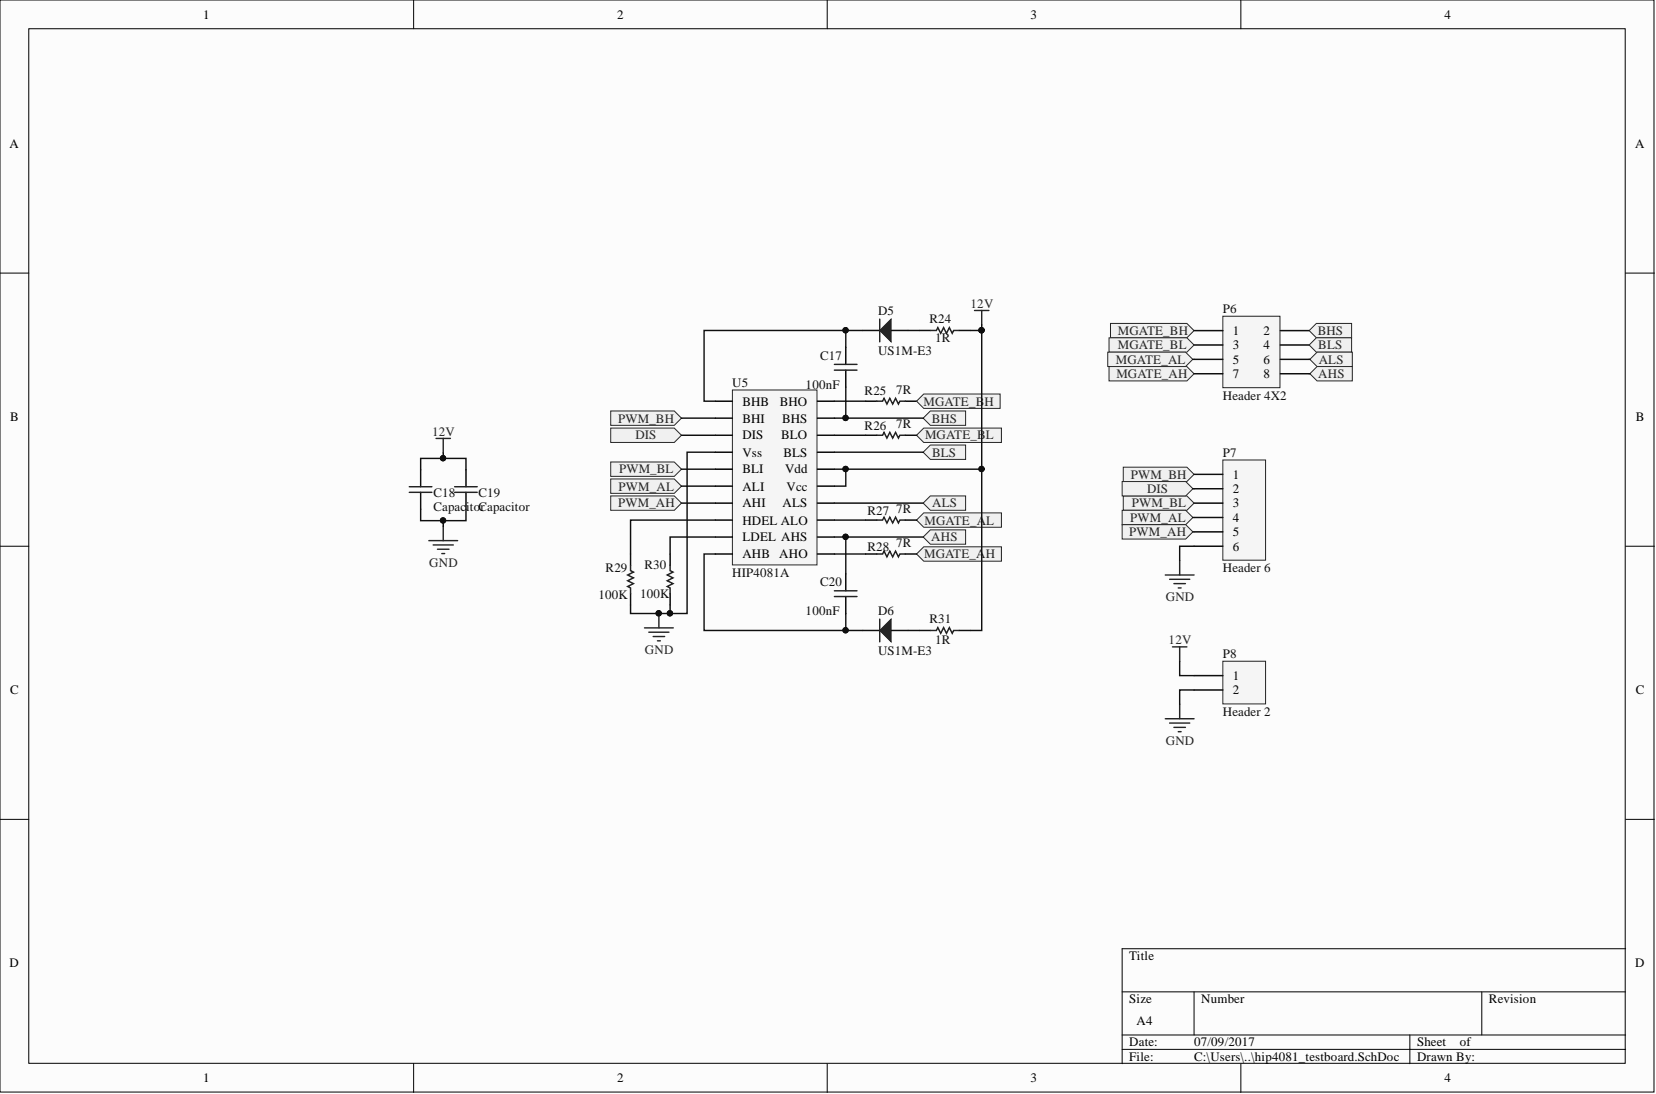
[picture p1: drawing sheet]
<svg xmlns="http://www.w3.org/2000/svg" width="292mm" height="193mm" viewBox="0 0 292 193" stroke-linecap="round" stroke-linejoin="round" font-family="sans-serif">
<g fill="#fcfcfc" stroke="#000" stroke-width=".18">
<path d="M0 0h291.7v192.6h-291.7z"/>
<path d="M5.1 5.1h281.6v182.5h-281.6z"/>
</g>
<g fill="none" stroke="#000" stroke-width=".18">
<path d="M73 0v5.1M145.9 0v5.1M218.9 0v5.1M0 48.2h5.1M286.7 48.2h5.1M0 96.4h5.1M286.7 96.4h5.1M0 144.5h5.1M286.7 144.5h5.1M197.9 175h88.8M210.6 175v7.6M261.4 175v7.6"/>
<path d="M286.7 167.3h-88.8v20.3M73 187.6v5.1M145.9 187.6v5.1M197.9 182.6h88.8M197.9 185.1h88.8M218.9 187.6v5.1M248.7 182.6v5"/>
</g>
<path d="M76.9 77.3h2.6M78.2 77.3v2.6M75.6 95.4h5.1M76.4 96.1h3.6M77.2 96.9h2M77.9 97.6h.5M78.2 92.8v2.6" fill="none" stroke="#262626" stroke-width=".25"/>
<path d="M74.2 82.9v3M74.2 86.8v3M82.2 82.9v3M82.2 86.8v3" fill="none" stroke="#000" stroke-width=".25"/>
<path d="M72.2 86.8h4M72.2 85.9h4M80.2 86.8h4M80.2 85.9h4" fill="none" stroke="#1c1c1c" stroke-width=".25"/>
<g fill="#f0f0f0" stroke="#262626" stroke-width=".18">
<path d="M107.7 72.5h11.2l1.3 1.3-1.3 1.2h-11.2z" fill-rule="evenodd"/>
<path d="M107.7 81.5h11.2l1.3 1.3-1.3 1.2h-11.2z" fill-rule="evenodd"/>
<path d="M107.7 84.5h11.2l1.3 1.3-1.3 1.2h-11.2z" fill-rule="evenodd"/>
<path d="M107.7 87.5h11.2l1.3 1.2-1.3 1.3h-11.2z" fill-rule="evenodd"/>
<path d="M162.8 73.8l1.3-1.3h6.2v2.5h-6.2z" fill-rule="evenodd"/>
<path d="M162.8 79.8l1.3-1.3h6.2v2.5h-6.2z" fill-rule="evenodd"/>
<path d="M162.8 94.7l1.3-1.2h6.2v2.5h-6.2z" fill-rule="evenodd"/>
<path d="M162.8 88.7l1.3-1.2h6.2v2.5h-6.2z" fill-rule="evenodd"/>
</g>
<path d="M111.2 97.7v2M111.2 104.7v2" fill="none" stroke="#000" stroke-width=".25"/>
<path d="M111.2 99.7v1l.5 .2-1 .5 1 .5-1 .5 1 .5-1 .6 .5 .2v1" fill="none" stroke="#1c1c1c" stroke-width=".25"/>
<path d="M171.9 54.8h2.5M173.2 54.8v2.5M113.7 110.8h5.1M114.4 111.5h3.6M115.2 112.3h2M116 113h.5M116.2 108.2v2.6" fill="none" stroke="#262626" stroke-width=".25"/>
<circle cx="116.2" cy="108.2" r=".47" fill="#0e0e0e" stroke="#0e0e0e" stroke-width=".18"/>
<path d="M107.7 75.5h11.2l1.3 1.3-1.3 1.2h-11.2z" fill-rule="evenodd" fill="#f0f0f0" stroke="#262626" stroke-width=".18"/>
<path d="M152.2 58.3h3M157.2 58.3h3M162.2 58.3h2M169.2 58.3h2M149.2 101.2v3M149.2 105.2v3M162.2 111.2h2M169.2 111.2h2" fill="none" stroke="#000" stroke-width=".25"/>
<path d="M164.2 58.3h1l.2-.5 .5 1 .5-1 .5 1 .6-1 .5 1 .2-.5h1M147.2 105.2h4M147.2 104.2h4M164.2 111.2h1l.2-.5 .5 1 .5-1 .5 1 .6-1 .5 1 .2-.5h1" fill="none" stroke="#1c1c1c" stroke-width=".25"/>
<path d="M155.2 58.3l2-2v4z" fill="#1c1c1c"/>
<path d="M155.2 58.3l2-2v4z" fill="none" stroke="#1c1c1c" stroke-width=".18"/>
<path d="M155.2 56.3v4" fill="none" stroke="#1c1c1c" stroke-width=".25"/>
<path d="M152.2 111.2h3M157.2 111.2h3" fill="none" stroke="#000" stroke-width=".25"/>
<path d="M155.2 111.2l2-2v4z" fill="#1c1c1c"/>
<path d="M155.2 111.2l2-2v4z" fill="none" stroke="#1c1c1c" stroke-width=".18"/>
<path d="M155.2 109.2v4" fill="none" stroke="#1c1c1c" stroke-width=".25"/>
<path d="M129.2 68.8h14.9v30.8h-14.9z" fill="#f5f5f5" stroke="#262626" stroke-width=".18"/>
<g fill="none" stroke="#000" stroke-width=".25">
<path d="M126.2 79.8h3M126.2 76.8h3M126.2 73.8h3M126.2 70.8h3M144.2 79.8h3M144.2 76.8h3M144.2 73.8h3M144.2 70.8h3M126.2 88.7h3M126.2 91.7h3M126.2 94.7h3M126.2 97.7h3"/>
<path d="M126.2 85.8h3M126.2 82.8h3M144.2 88.7h3M144.2 91.7h3M144.2 94.7h3M144.2 97.7h3M144.2 85.8h3M144.2 82.8h3"/>
</g>
<g fill="#f0f0f0" stroke="#262626" stroke-width=".18">
<path d="M161.7 91.7l1.2-1.2h13.7v2.5h-13.7z" fill-rule="evenodd"/>
<path d="M161.7 97.7l1.2-1.2h13.7v2.5h-13.7z" fill-rule="evenodd"/>
<path d="M161.7 76.8l1.2-1.3h13.7v2.5h-13.7z" fill-rule="evenodd"/>
</g>
<path d="M152.7 70.8h2M159.7 70.8h2" fill="none" stroke="#000" stroke-width=".25"/>
<path d="M154.7 70.8h1l.2-.5 .5 1 .5-1 .6 1 .5-1 .5 1 .2-.5h1" fill="none" stroke="#1c1c1c" stroke-width=".25"/>
<path d="M161.7 70.8l1.2-1.3h13.5v2.5h-13.5z" fill-rule="evenodd" fill="#f0f0f0" stroke="#262626" stroke-width=".18"/>
<path d="M149.2 61.3v3M149.2 65.3v3M152.7 76.8h2M159.7 76.8h2M118.2 97.7v2M152.7 91.7h2M152.7 97.7h2M159.7 91.7h2M159.7 97.7h2M118.2 104.7v2" fill="none" stroke="#000" stroke-width=".25"/>
<path d="M147.2 65.3h4M147.2 64.3h4M154.7 76.8h1l.2-.5 .5 1 .5-1 .6 1 .5-1 .5 1 .2-.5h1M118.2 99.7v1l.5 .2-1 .5 1 .5-1 .5 1 .5-1 .6 .5 .2v1M154.7 91.7h1l.2-.5 .5 1 .5-1 .6 1 .5-1 .5 1 .2-.5h1M154.7 97.7h1l.2-.5 .5 1 .5-1 .6 1 .5-1 .5 1 .2-.5h1" fill="none" stroke="#1c1c1c" stroke-width=".25"/>
<path d="M215.7 55.8h10.1v12.6h-10.1z" fill="#f5f5f5" stroke="#262626" stroke-width=".18"/>
<path d="M210.6 58.3h5.1M225.8 58.3h5.1M210.6 60.9h5.1M210.6 63.4h5.1M210.6 65.9h5.1M225.8 60.9h5.1M225.8 63.4h5.1M225.8 65.9h5.1" fill="none" stroke="#000" stroke-width=".25"/>
<g fill="#f0f0f0" stroke="#262626" stroke-width=".18">
<path d="M195.9 57h13.5l1.2 1.3-1.2 1.3h-13.5z" fill-rule="evenodd"/>
<path d="M195.6 59.6h13.8l1.2 1.3-1.2 1.2h-13.8z" fill-rule="evenodd"/>
<path d="M230.9 58.3l1.3-1.3h6.2v2.6h-6.2z" fill-rule="evenodd"/>
<path d="M230.9 60.9l1.3-1.3h6.2v2.5h-6.2z" fill-rule="evenodd"/>
<path d="M231 63.4l1.3-1.3h6.2v2.6h-6.2z" fill-rule="evenodd"/>
<path d="M231 65.9l1.3-1.2h6.2v2.5h-6.2z" fill-rule="evenodd"/>
</g>
<path d="M215.7 81.1h7.5v17.7h-7.5z" fill="#f5f5f5" stroke="#262626" stroke-width=".18"/>
<path d="M210.6 83.7h5.1M210.6 86.2h5.1M210.6 88.7h5.1M210.6 91.3h5.1M210.6 93.8h5.1M210.6 96.4h5.1" fill="none" stroke="#000" stroke-width=".25"/>
<path d="M198.1 82.4h11.3l1.2 1.3-1.2 1.2h-11.3z" fill-rule="evenodd" fill="#f0f0f0" stroke="#262626" stroke-width=".18"/>
<path d="M208.1 98.9v2.5M205.5 101.4h5.1M206.3 102.2h3.6M207.1 102.9h2M207.8 103.7h.5" fill="none" stroke="#262626" stroke-width=".25"/>
<path d="M215.7 116.6h7.5v7.6h-7.5z" fill="#f5f5f5" stroke="#262626" stroke-width=".18"/>
<path d="M210.6 119.2h5.1M210.6 121.7h5.1" fill="none" stroke="#000" stroke-width=".25"/>
<path d="M206.8 114.1h2.6M208.1 114.1v2.5M205.5 126.8h5.1M206.3 127.5h3.6M207.1 128.3h2M207.8 129.1h.5M208.1 124.2v2.6" fill="none" stroke="#262626" stroke-width=".25"/>
<g fill="#f0f0f0" stroke="#262626" stroke-width=".18">
<path d="M195.4 62.1h13.7l1.3 1.3-1.3 1.3h-13.7z" fill-rule="evenodd"/>
<path d="M195.6 64.7h13.8l1.2 1.2-1.2 1.3h-13.8z" fill-rule="evenodd"/>
<path d="M198.1 87.5h11.3l1.2 1.2-1.2 1.3h-11.3z" fill-rule="evenodd"/>
<path d="M197.9 84.9h11.2l1.3 1.3-1.3 1.3h-11.2z" fill-rule="evenodd"/>
<path d="M197.9 90h11.2l1.3 1.3-1.3 1.2h-11.2z" fill-rule="evenodd"/>
<path d="M197.9 92.5h11.2l1.3 1.3-1.3 1.3h-11.2z" fill-rule="evenodd"/>
</g>
<g fill="none" stroke="#0e0e0e" stroke-width=".25">
<path d="M149.2 58.3h-25v12.5h2M152.2 58.3h-3v3M160.2 58.3h2M171.2 58.3h2M173.2 57.3v25.5M78.2 79.9v1h4v2M120.2 76.8h6M120.2 73.8h6M126.2 79.8h-5v28.4h-3v-1.5M147.2 79.8h15.6M147.2 76.8h5.5M147.2 70.8h5.5"/>
<path d="M149.2 68.3v5.5h-2M149.2 73.8h13.6M210.4 63.4h.2M230.9 63.4h.1M230.9 65.9h.1M74.2 89.8v2h8v-2M78.2 80.9h-4v2M78.2 91.8v1M120.2 82.8h6M120.2 85.8h6M120.2 88.7h6M126.2 97.7h-2v13.5h25"/>
<path d="M126.2 94.7h-8v3M126.2 91.7h-15v6M147.2 88.7h15.6M147.2 94.7h15.6M147.2 82.8h26v28.4h-2M147.2 91.7h5.5M147.2 97.7h5.5M149.2 82.8v3h-2M149.2 94.7v6.5M210.4 91.3h.2M210.4 86.2h.2M210.4 93.8h.2"/>
<path d="M210.6 96.4h-2.5v2.5M111.2 106.7v1.5h7M149.2 108.2v3h3M160.2 111.2h2M208.1 116.6v2.6h2.5M210.6 121.7h-2.5v2.5"/>
</g>
<g fill="#0e0e0e" stroke="#0e0e0e" stroke-width=".18">
<circle cx="78.1" cy="80.8" r=".47"/>
<circle cx="78.1" cy="91.8" r=".47"/>
<circle cx="149.1" cy="58.3" r=".47"/>
<circle cx="149.1" cy="73.7" r=".47"/>
<circle cx="149.1" cy="82.7" r=".47"/>
<circle cx="149.1" cy="94.7" r=".47"/>
<circle cx="149.1" cy="111.2" r=".47"/>
<circle cx="173.1" cy="58.3" r=".47"/>
<circle cx="173.1" cy="82.7" r=".47"/>
<circle cx="118.2" cy="108.2" r=".47"/>
<circle cx="116.2" cy="108.2" r=".47"/>
</g>
<g font-size="2.3">
<text x="35.9" y="3.3">1</text>
<text x="108.9" y="3.3">2</text>
<text x="181.8" y="3.3">3</text>
<text x="254.8" y="3.3">4</text>
<text x="1.7" y="26.1">A</text>
<text x="288.4" y="26.1">A</text>
<text x="217.5" y="59.1">1</text>
<text x="222.9" y="59.1">2</text>
<text x="217.5" y="61.6">3</text>
<text x="217.5" y="64.1">5</text>
<text x="222.9" y="61.6">4</text>
<text x="222.9" y="64.1">6</text>
<text x="130.9" y="71.6">BHB</text>
<text x="137.5" y="71.6">BHO</text>
<text x="217.5" y="66.7">7</text>
<text x="222.9" y="66.7">8</text>
<text x="1.8" y="74.3">B</text>
<text x="130.9" y="77.5">DIS</text>
<text x="130.9" y="74.5">BHI</text>
<text x="137.8" y="77.5">BLO</text>
<text x="138" y="74.5">BHS</text>
<text x="288.5" y="74.3">B</text>
<text x="130.9" y="83.5">BLI</text>
<text x="130.9" y="80.5">Vss</text>
<text x="138.2" y="80.5">BLS</text>
<text x="138.5" y="83.5">Vdd</text>
<text x="130.9" y="89.5">AHI</text>
<text x="130.9" y="86.5">ALI</text>
<text x="138" y="89.5">ALS</text>
<text x="138.7" y="86.5">Vcc</text>
<text x="217.5" y="84.4">1</text>
<text x="217.5" y="87">2</text>
<text x="217.5" y="89.5">3</text>
<text x="130.9" y="92.5">HDEL ALO</text>
<text x="130.9" y="95.5">LDEL AHS</text>
<text x="217.5" y="92">4</text>
<text x="217.5" y="94.6">5</text>
<text x="130.9" y="98.5">AHB</text>
<text x="137.5" y="98.5">AHO</text>
<text x="217.5" y="97.1">6</text>
<text x="217.5" y="119.9">1</text>
<text x="1.8" y="122.5">C</text>
<text x="217.5" y="122.5">2</text>
<text x="288.5" y="122.5">C</text>
<text x="1.7" y="170.6">D</text>
<text x="199.2" y="169.4">Title</text>
<text x="288.4" y="170.6">D</text>
<text x="199.2" y="177">Size</text>
<text x="211.9" y="177">Number</text>
<text x="262.6" y="177">Revision</text>
<text x="199.2" y="184.6">Date:</text>
<text x="200.5" y="180.8">A4</text>
<text x="210.6" y="184.6">07/09/2017</text>
<text x="250" y="184.6">Sheet</text>
<text x="257.5" y="184.6">of</text>
<text x="35.9" y="190.9">1</text>
<text x="108.9" y="190.9">2</text>
<text x="181.8" y="190.9">3</text>
<text x="199.2" y="187.1">File:</text>
<text x="210.6" y="187.1">C:\Users\..\hip4081_testboard.SchDoc</text>
<text x="250" y="187.1">Drawn By:</text>
<text x="254.8" y="190.9">4</text>
</g>
<g font-size="2.3" fill="#0e0e0e">
<text x="154.9" y="55.5">D5</text>
<text x="163.9" y="57">R24</text>
<text x="215.7" y="55.3">P6</text>
<text x="144.6" y="63.6">C17</text>
<text x="154.9" y="62.6">US1M-E3</text>
<text x="164.9" y="60.3">1R</text>
<text x="129.2" y="68.3">U5</text>
<text x="142.1" y="68.6">100nF</text>
<text x="152.5" y="69.7">R25</text>
<text x="158.1" y="69.5">7R</text>
<text x="215.7" y="70.5">Header 4X2</text>
<text x="152.5" y="75.8">R26</text>
<text x="158.1" y="75.5">7R</text>
<text x="215.7" y="80.6">P7</text>
<text x="76.5" y="87.6">C18</text>
<text x="84.4" y="87.6">C19</text>
<text x="76.5" y="90.2">Capaci</text>
<text x="82.9" y="90.2">toCapacitor</text>
<text x="84.7" y="90.2">r</text>
<text x="153" y="90.8">R27</text>
<text x="158.1" y="90.4">7R</text>
<text x="106.8" y="100.9">R29</text>
<text x="113.7" y="100.4">R30</text>
<text x="129.2" y="101.8">HIP4081A</text>
<text x="153" y="97.1">R28</text>
<text x="158.1" y="96.4">7R</text>
<text x="215.7" y="100.9">Header 6</text>
<text x="105.6" y="105.7">100K</text>
<text x="112.9" y="105.5">100K</text>
<text x="144.6" y="103.5">C20</text>
<text x="142.1" y="108.5">100nF</text>
<text x="154.9" y="108.4">D6</text>
<text x="163.9" y="110">R31</text>
<text x="164.9" y="113.6">1R</text>
<text x="154.9" y="115.5">US1M-E3</text>
<text x="215.7" y="116.1">P8</text>
<text x="215.7" y="126.3">Header 2</text>
</g>
<g font-size="2.3" fill="#262626">
<text x="171.2" y="54.3">12V</text>
<text x="197.2" y="59.1">MGATE_BH</text>
<text x="232.4" y="59.1">BHS</text>
<text x="196.8" y="64.1">MGATE_AL</text>
<text x="197.2" y="61.6">MGATE_BL</text>
<text x="232.5" y="61.6">BLS</text>
<text x="232.6" y="64.1">ALS</text>
<text x="162.9" y="71.6">MGATE_BH</text>
<text x="196.9" y="66.7">MGATE_AH</text>
<text x="232.5" y="66.7">AHS</text>
<text x="76.2" y="76.8">12V</text>
<text x="109" y="74.5">PWM_BH</text>
<text x="112.1" y="77.5">DIS</text>
<text x="163.2" y="77.5">MGATE_BL</text>
<text x="164.4" y="74.5">BHS</text>
<text x="109.2" y="83.5">PWM_BL</text>
<text x="164.4" y="80.5">BLS</text>
<text x="109" y="89.5">PWM_AH</text>
<text x="109.1" y="86.5">PWM_AL</text>
<text x="164.4" y="89.5">ALS</text>
<text x="199.5" y="84.4">PWM_BH</text>
<text x="199.6" y="89.5">PWM_BL</text>
<text x="202.3" y="87">DIS</text>
<text x="163.1" y="92.5">MGATE_AL</text>
<text x="164.3" y="95.5">AHS</text>
<text x="199.2" y="94.6">PWM_AH</text>
<text x="199.4" y="92">PWM_AL</text>
<text x="75.7" y="100">GND</text>
<text x="163" y="98.5">MGATE_A</text>
<text x="173.9" y="98.5">H</text>
<text x="205.6" y="106">GND</text>
<text x="206.1" y="113.6">12V</text>
<text x="113.8" y="115.3">GND</text>
<text x="205.6" y="131.3">GND</text>
</g>
</svg>
